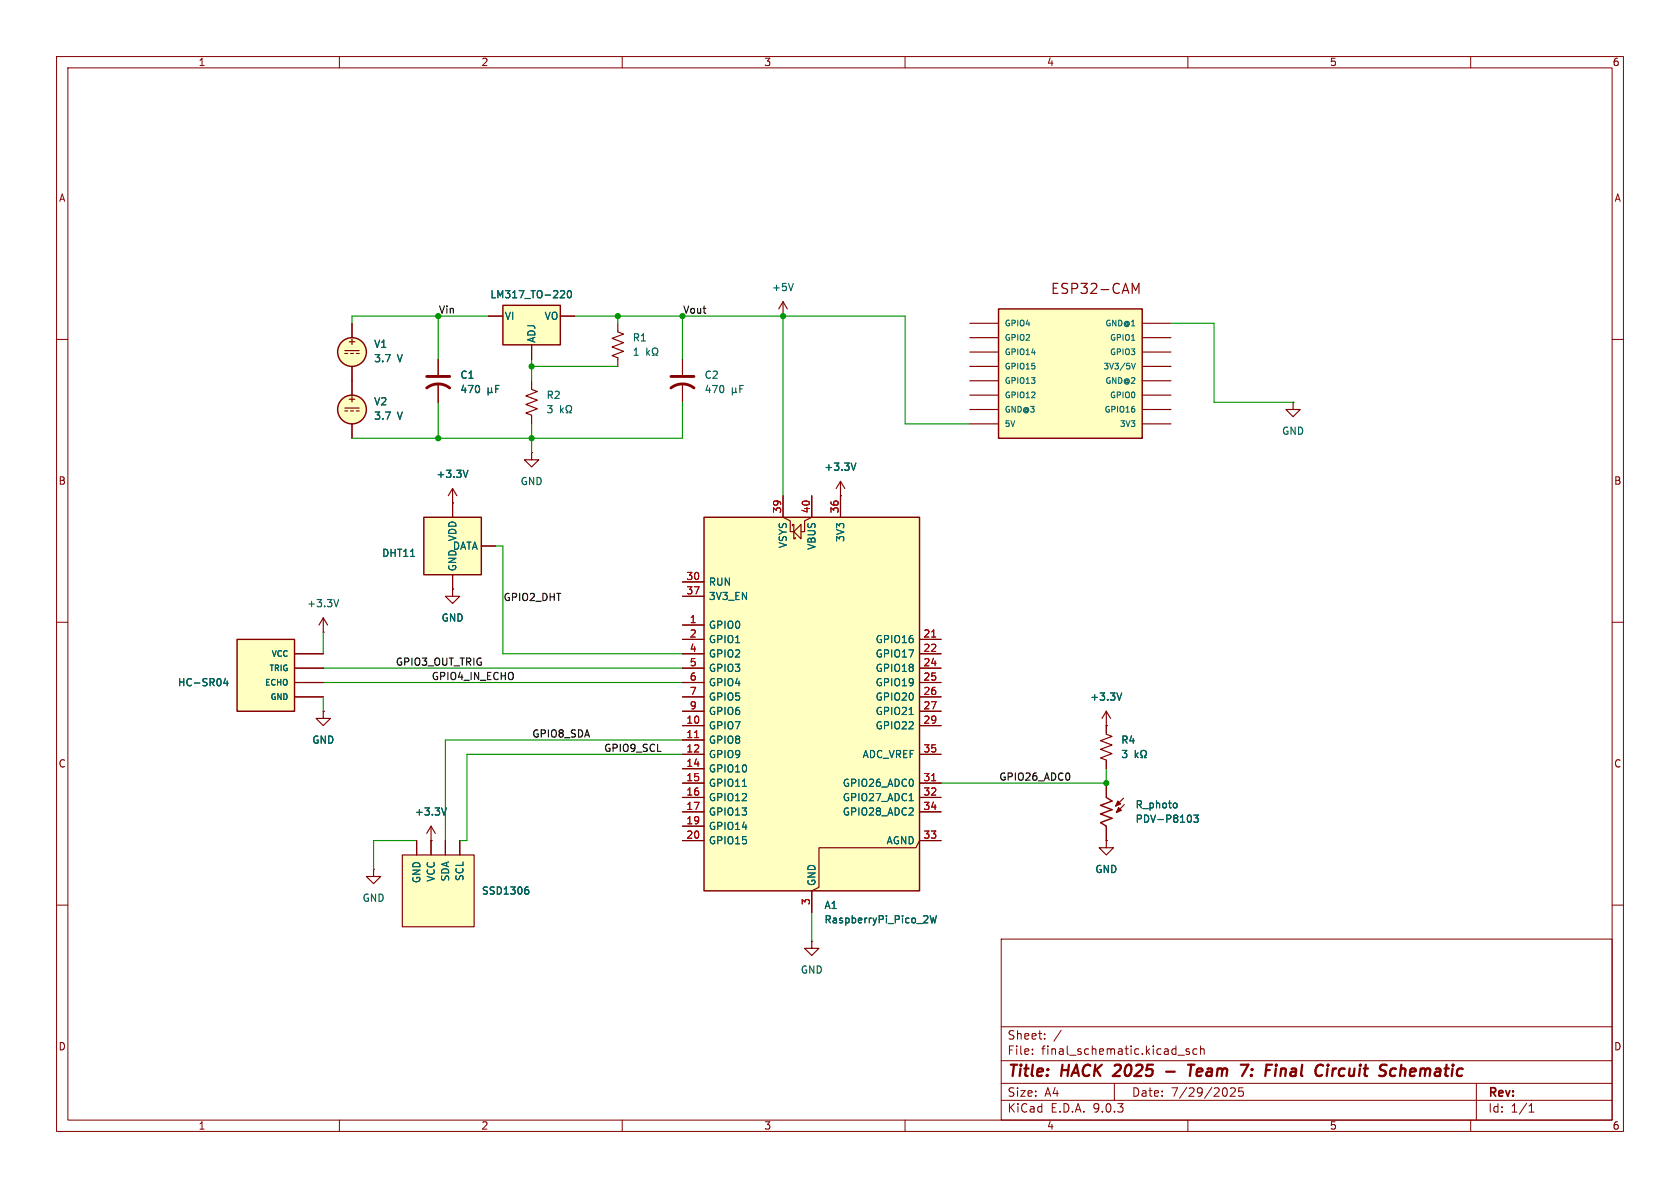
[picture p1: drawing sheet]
<svg xmlns="http://www.w3.org/2000/svg" width="297mm" height="210mm" viewBox="0 0 297 210" stroke-linecap="round" stroke-linejoin="round" font-family="sans-serif">
<g fill="none" stroke="#840000" stroke-width=".18">
<path d="M10 10h277v190h-277zM12 12h273v186h-273zM60 10v2M110 10v2M160 10v2M210 10v2M260 10v2M10 60h2M285 60h2M10 110h2M285 110h2M10 160h2"/>
<path d="M177 166h108v32h-108zM285 160h2M60 198v2M110 198v2M160 198v2M177 194.5h108M177 191.5h108M177 187.5h108M177 181.5h108M182.5 186.3v.1M182.5 185.5v.1M184.7 183.6v.1"/>
<path d="M184.7 182.8v.1M187.6 182.1l-1.3 2M197 191.5v3M208.2 186.5h1.2M210 198v2M210.2 185.5l-.3-.1-.2 .2v.2l.5 .2v.3h-.5M211.6 185.5l-.4-.1-.3 .3v.4l.1 .2h.6M212.2 185.5l.3-.1 .3 .1 .1 .9M212.2 184.9v1.5M216.9 192.6v.9M217.5 192.4l.6-.1 .2 .1 .1 .3-.9 1.1h.9M219.7 192.3h-.7v.7l.2-.1h.5l.1 .3-.1 .5-.2 .1-.5-.1"/>
<path d="M260 198v2M261 191.5v6.5M270.3 196.6h.9M270.3 195.5l.4-.4v1.5"/>
</g>
<g fill="none" stroke="#840000" stroke-width=".4">
<path d="M206.2 189.4h1.5M210 188.2h1.2M210.6 188.2l-.3 2M212.3 188.9l-.6 .1-.2 .9 .3 .3h.4M212.6 189.4l-1 .1M221.2 190l.1 .1-.1 .1M221.2 190l-.1 .1 .1 .1M221.2 190v.2M221.4 189l-.1 .2M221.4 189v.1l-.1 .1M221.4 189l-.1 .1v.1M226.5 188.9l-.2 1.3"/>
<path d="M227.1 188.9l-.6 .2M235.7 188.9l-.2 1.3M236.2 188.9l-.4 .1-.2 .3M236.8 189.3v.7M247.6 189.1a.49 .49 0 0 1 .9 .1l-.2 1M247.7 188.2l-.2 2"/>
</g>
<path d="M94 80v1.3h1.2l-1.2 1.3-1.3-1.3h1.3M94 80h.1M57.1 125.7v1.3h1.3l-1.3 1.3-1.2-1.3h1.2M57.1 125.7h.1" fill="none" stroke="#840000" stroke-width=".2"/>
<path d="M74.9 91.4h10.2v10.2h-10.2z" fill="#ffffc2"/>
<path d="M74.9 91.4h10.2v10.2h-10.2z" fill="none" stroke="#840000" stroke-width=".25"/>
<path d="M80 88.9v2.5M85.1 96.5h2.5M80 101.6v2.5" fill="none" stroke="#840000" stroke-width=".2"/>
<path d="M72.6 98.4h.7" fill="none" stroke="#006464" stroke-width=".2"/>
<path d="M41.9 113h10.2v12.7h-10.2z" fill="#ffffc2"/>
<path d="M41.9 113h10.2v12.7h-10.2z" fill="none" stroke="#840000" stroke-width=".25"/>
<g fill="none" stroke="#840000" stroke-width=".2">
<path d="M77.5 63.5v2.8M77.5 67.8v3.3M228.6 71.1v1.3h1.3l-1.3 1.3-1.3-1.3h1.3M228.6 71.1h.1M80 88.9h.1M80 86.4l-.8 1.2M80 86.4l.8 1.2M80 86.4v2.5M52.1 115.6h5M52.1 118.1h5M57.1 111.8h.1M57.1 109.2l-.7 1.3"/>
<path d="M57.1 109.2l.8 1.3M57.1 109.2v2.6M52.1 120.7h5M52.1 123.2h5"/>
</g>
<path d="M84.7 68.3l.1 .3-.1 .7M86.3 68.6v1.2M86.3 69.2l.2 .2h.2l.2-.2M86.9 69.2l.2 .2M86.9 68.6v.6M87.6 68.7h.4M88.2 68.1h-.6v1.3M81.9 83.1l.4 1.3 .4-1.3M39.9 119.9l-.3 .9h.7M59 106l.4 1.3 .5-1.3M40.2 120.4v.8" fill="none" stroke="#006464" stroke-width=".2"/>
<path d="M75.4 68.6a3.3 3.3 0 0 1 4.1 0M75.4 66.5h4.1" fill="none" stroke="#840000" stroke-width=".51"/>
<path d="M176.5 54.6h25.4v22.9h-25.4z" fill="#ffffc2"/>
<path d="M176.5 54.6h25.4v22.9h-25.4z" fill="none" stroke="#840000" stroke-width=".25"/>
<g fill="none" stroke="#840000" stroke-width=".2">
<path d="M109.2 57.2v1.5l1 .4-2 .7 2 .8-2 .7 2 .8-2 .8 1 .3v1.6M171.4 57.2h5.1M171.4 59.7h5.1M200.2 50.1l.6 1.3 .6-1.3v1.8M201.9 57.2h5.1M201.9 59.7h5.1M171.4 62.2h5.1M171.4 64.8h5.1M171.4 67.3h5.1M171.4 69.9h5.1M171.4 72.4h5.1M171.4 74.9h5.1"/>
<path d="M201.9 62.2h5.1M201.9 64.8h5.1M201.9 67.3h5.1M201.9 69.9h5.1M201.9 72.4h5.1M201.9 74.9h5.1"/>
</g>
<path d="M200 64.2l.4 1 .3-1" fill="none" stroke="#006464" stroke-width=".18"/>
<path d="M114.4 61.5v1.3M114.5 62.3l.3 .5M114.8 62l-.4 .4M115.3 62.8h.3v-.2a.54 .54 0 0 1-.3-.8 .54 .54 0 0 1 .8-.2 .58 .58 0 0 1-.1 1v.2h.3" fill="none" stroke="#006464" stroke-width=".2"/>
<path d="M71.1 151.1h12.7v12.7h-12.7z" fill="#ffffc2"/>
<path d="M66 153.7v1.2h1.3l-1.3 1.3-1.2-1.3h1.2M66 153.7h.1M71.1 151.1h12.7v12.7h-12.7zM73.7 148.6v2.5M76.2 148.6h.1M76.2 146.1v5M76.2 146.1l-.8 1.2M76.2 146.1l.8 1.2M78.7 148.6v2.5M81.3 148.6v2.5" fill="none" stroke="#840000" stroke-width=".2"/>
<path d="M78.1 142.8l.4 1.3 .4-1.3M93 157.3h.2l.3 .2-.1 .4-.4 .2M93.1 156.8h.3" fill="none" stroke="#006464" stroke-width=".2"/>
<path d="M124.5 91.4h38.1v66.1h-38.1z" fill="#ffffc2"/>
<path d="M124.5 91.4h38.1v66.1h-38.1z" fill="none" stroke="#840000" stroke-width=".25"/>
<g fill="none" stroke="#840000" stroke-width=".2">
<path d="M138.4 87.6v3.8l1.3 .7v1.9h.6M140.1 93v-.3h.2v2.6h.3v-.3M140.3 94l1.3-1.3v2.6zM143.5 87.6v3.8l-1.3 .7v1.9h-.6M148.6 87.6h.1M148.6 85.1v6.3M148.6 85.1l-.8 1.3M148.6 85.1l.8 1.3M120.6 102.9h3.9M120.6 105.4h3.9M120.6 110.5h3.9M120.6 113h3.9"/>
<path d="M120.6 115.6h3.9M120.6 118.1h3.9M162.6 113h3.8M162.6 115.6h3.8M162.6 118.1h3.8M120.6 120.7h3.9M120.6 123.2h3.9M120.6 125.7h3.9M120.6 128.3h3.9M120.6 130.8h3.9M120.6 133.4h3.9M120.6 135.9h3.9"/>
<path d="M120.6 138.4h3.9M162.6 120.7h3.8M162.6 123.2h3.8M162.6 125.7h3.8M162.6 128.3h3.8M162.6 133.4h3.8M162.6 138.4h3.8M120.6 141h3.9M120.6 143.5h3.9M120.6 146.1h3.9M120.6 148.6h3.9M162.6 141h3.8"/>
<path d="M162.6 143.5h3.8M166.4 148.6h-3.8l-.7 1.3h-17.1v6.9l-1.3 .7v3.8"/>
</g>
<path d="M164.7 112.6h.7M122.8 130.4h.7M164.7 138h.7" fill="none" stroke="#a90000" stroke-width=".18"/>
<path d="M131.2 139h.8M160.7 126.3h.8M160.7 141.5h.8" fill="none" stroke="#006464" stroke-width=".18"/>
<path d="M150.5 81.9l.4 1.2 .4-1.2M163.2 163.1h.8M164 162v.4M164.5 161.9l.3 1.2 .2-.9 .2 .9 .3-1.2" fill="none" stroke="#006464" stroke-width=".2"/>
<path d="M88.9 54h10.2v7h-10.2z" fill="#ffffc2"/>
<g fill="none" stroke="#840000" stroke-width=".25">
<path d="M88.9 54h10.2v7h-10.2zM195.6 141l1 .6-2 .8 2 .7-2 .8 2 .8-2 .7 1 .7"/>
<circle cx="62.2" cy="62.2" r="2.54"/>
<circle cx="62.2" cy="72.4" r="2.54"/>
</g>
<g fill="none" stroke="#840000" stroke-width=".2">
<path d="M62.2 57.2v2.5M86.4 55.9h2.5M99.1 55.9h2.5M138.4 55.9h.1M138.4 53.3l-.7 1.3M138.4 53.3l.8 1.3M138.4 53.3v2.6M61 62h2.5M61 62.5h.5M61 72.1h2.5M61 72.6h.5M62 62.5h.5"/>
<path d="M62 72.6h.5M62.2 64.8v5.1M62.2 74.9v2.6M63 62.5h.5M63 72.6h.5M77.5 63.5v2.8M77.5 67.8v3.3M94 67.3v1.5l1 .4-2 .8 2 .7-2 .8 2 .8-2 .7 1 .4v1.5M94 61v2.5M120.6 63.5v2.8M120.6 67.8v3.3M80 88.9h.1"/>
<path d="M80 88.9v2.5M85.1 96.5h2.5M138.4 87.6v3.8M143.5 87.6v3.8M148.6 87.6h.1M148.6 87.6v3.8M52.1 115.6h5M52.1 118.1h5M80 104.1v1.3h1.3l-1.3 1.3-1.3-1.3h1.3M80 104.1h.1M80 101.6v2.5M120.6 115.6h3.9"/>
<path d="M120.6 118.1h3.9M120.6 102.9h3.9M120.6 105.4h3.9M120.6 110.5h3.9M120.6 113h3.9M162.6 115.6h3.8M162.6 118.1h3.8M162.6 113h3.8M52.1 120.7h5M52.1 123.2h5M57.1 125.7h.1M120.6 120.7h3.9"/>
<path d="M120.6 123.2h3.9M120.6 125.7h3.9M120.6 128.3h3.9M120.6 130.8h3.9M120.6 133.4h3.9M120.6 135.9h3.9M120.6 138.4h3.9M162.6 120.7h3.8M162.6 123.2h3.8M162.6 125.7h3.8M162.6 128.3h3.8M162.6 133.4h3.8"/>
<path d="M162.6 138.4h3.8M195.6 125.7v4.1l1 .4-2 .7 2 .8-2 .8 2 .7-2 .8 1 .4v1.5M195.6 128.3h.1M195.6 138.4v2.6M195.6 125.7l-.8 1.3M195.6 125.7l.7 1.3M73.7 148.6v2.5M76.2 148.6h.1M76.2 148.6v2.5M78.7 148.6v2.5M81.3 148.6v2.5M120.6 141h3.9"/>
<path d="M120.6 143.5h3.9M120.6 146.1h3.9M120.6 148.6h3.9M143.5 157.5v3.8M162.6 141h3.8M162.6 143.5h3.8M162.6 148.6h3.8M195.6 148.6v1.3h1.2l-1.2 1.2-1.3-1.2h1.3M195.6 148.6h.1M195.6 146.1v2.5M198.6 141.1l-1.4 1.4M198.8 142.2l-1.4 1.4"/>
<path d="M143.5 166.4v1.2h1.3l-1.3 1.3-1.3-1.3h1.3M143.5 166.4h.1"/>
</g>
<g fill="none" stroke="#006464" stroke-width=".2">
<path d="M99.3 51.4h.4l.1 .3-.8 .9h.8M100.5 51.4h.1a.68 .68 0 0 1 .4 .6 .68 .68 0 0 1-.4 .6 .84 .84 0 0 1-.1-1.2zM140.2 50.1l-.4 1.3M68.1 62.7h.9l-.6 1.2M68.1 72.8h.9l-.6 1.3M84.7 68.3l.1 .3-.1 .7M86.3 69.2l.2 .2h.2l.2-.2M86.3 68.6v1.2M86.9 69.2l.2 .2M86.9 68.6v.6M87.6 68.7h.4M88.2 68.1h-.6v1.3"/>
<path d="M99.1 71.7v1.3M99.2 72.5l.4 .5M99.6 72.1l-.5 .5M100.1 73h.3v-.3a.54 .54 0 0 1-.3-.7 .54 .54 0 0 1 .8-.2 .58 .58 0 0 1-.2 .9v.3h.3M127.8 68.3l.2 .3-.2 .7M129.5 68.6v1.2M129.5 69.2l.2 .2h.2l.2-.2M130.1 69.2l.2 .2M130.1 68.6v.6M130.8 68.7h.4M131.4 68.1h-.6v1.3M72.6 98.4h.7"/>
<path d="M81.9 83.1l.4 1.3 .4-1.3M150.5 81.9l.4 1.2 .4-1.2M39.9 119.9l-.3 .9h.7M40.2 120.4v.8M197.5 122.5l.4 1.3 .4-1.3M200.7 132.7v1.2M200.8 133.4l.4 .5M201.2 133.1l-.5 .5M201.7 133.9h.3v-.2a.54 .54 0 0 1-.3-.8 .54 .54 0 0 1 .8-.2 .58 .58 0 0 1-.2 1v.2h.3M78.1 142.8l.4 1.3 .4-1.3M93 157.3h.2l.3 .2-.1 .4-.4 .2M93.1 156.8h.3"/>
<path d="M207.7 142h.3l.1 .2-.1 .5-.3 .1M210.4 144.1l.2 .5-.2 .7M211.1 144.1h.7l-.4 .5 .4 .1v.5l-.2 .2-.5-.2M163.2 163.1h.8M164 162v.4M164.5 161.9l.3 1.2 .2-.9 .2 .9 .3-1.2"/>
</g>
<path d="M118.6 68.6a3.3 3.3 0 0 1 4.1 0M118.6 66.5h4.1" fill="none" stroke="#840000" stroke-width=".51"/>
<g fill="#ffffc2" stroke="#ffffc2" stroke-width=".18">
<circle cx="62.2" cy="62.2" r="2.54"/>
<circle cx="62.2" cy="72.4" r="2.54"/>
</g>
<g fill="#840000" stroke="#840000" stroke-width=".2">
<path d="M197.6 141.6l.5 .5-.9 .4z"/>
<path d="M197.7 142.7l.5 .6-.8 .3z"/>
</g>
<g fill="none" stroke="#009600" stroke-width=".2">
<path d="M77.5 55.9v7.6M86.4 55.9h-24.2v1.3M101.6 55.9h58.4v19h11.4M109.2 55.9v1.3M120.6 55.9v7.6M138.4 55.9v31.7M207 57.2h7.6v13.9h14M77.5 71.1v6.4M94 63.5v3.8M94 74.9v5.1M94 64.8h15.2M120.6 71.1v6.4h-58.4"/>
<path d="M87.6 96.5h1.3v19.1h31.7M57.1 111.8v3.8M57.1 118.1h63.5M57.1 123.2v2.5M57.1 120.7h63.5M120.6 133.4h-38.1v15.2h-1.2M120.6 130.8h-41.9v17.8M195.6 135.9v2.5h-29.2M73.7 148.6h-7.7v5.1M143.5 161.3v5.1"/>
</g>
<path d="M164.7 112.6h.7M122.8 130.4h.7M164.7 138h.7" fill="none" stroke="#a90000" stroke-width=".18"/>
<path d="M131.2 139h.8M160.7 126.3h.8M160.7 141.5h.8" fill="none" stroke="#006464" stroke-width=".18"/>
<g fill="#009600" stroke="#009600" stroke-width=".18">
<circle cx="94" cy="77.5" r=".46"/>
<circle cx="77.5" cy="77.5" r=".46"/>
<circle cx="109.2" cy="55.9" r=".46"/>
<circle cx="94" cy="64.8" r=".46"/>
<circle cx="77.5" cy="55.9" r=".46"/>
<circle cx="195.6" cy="138.4" r=".46"/>
<circle cx="120.6" cy="55.9" r=".46"/>
<circle cx="138.4" cy="55.9" r=".46"/>
</g>
<g font-size="2.8" fill="#840000">
<text x="178" y="190.9">Title:</text>
<text x="187.7" y="190.9">HACK 2025</text>
<text x="212.5" y="190.9">Team</text>
<text x="222.6" y="190.9">7:</text>
<text x="227.8" y="190.9">Final</text>
<text x="237.4" y="190.9">Circuit</text>
<text x="249.5" y="190.9">Schematic</text>
</g>
<text font-size="2.5" fill="#840000" x="185.6" y="52.2">ESP32-CAM</text>
<g font-size="2.1" fill="#840000">
<text x="178" y="184">Sheet:</text>
<text x="178" y="186.7">File:</text>
<text x="184.1" y="186.7">final_schematic.kicad_sch</text>
<text x="178" y="196.9">KiCad</text>
<text x="178" y="194.1">Size:</text>
<text x="184.7" y="194.1">A4</text>
<text x="185.7" y="196.9">E.D.A.</text>
<text x="193.3" y="196.9">9.0.3</text>
<text x="200" y="194.1">Date:</text>
<text x="207" y="194.1">7/29/2025</text>
<text x="263" y="194.3">Rev:</text>
<text x="263" y="196.9">Id:</text>
<text x="267.1" y="196.9">1/1</text>
</g>
<g font-size="1.8" fill="#840000">
<text x="35" y="11.9">1</text>
<text x="85" y="11.9">2</text>
<text x="135" y="11.9">3</text>
<text x="185" y="11.9">4</text>
<text x="235" y="11.9">5</text>
<text x="285" y="11.9">6</text>
<text x="10.3" y="35.9">A</text>
<text x="285.3" y="35.9">A</text>
<text x="61.3" y="61.3">+</text>
<text x="61.3" y="71.4">+</text>
<text x="10.3" y="85.9">B</text>
<text x="285.3" y="85.9">B</text>
<text x="10.3" y="135.9">C</text>
<text x="285.3" y="135.9">C</text>
<text x="10.3" y="185.9">D</text>
<text x="285.3" y="185.9">D</text>
<text x="35" y="199.9">1</text>
<text x="85" y="199.9">2</text>
<text x="135" y="199.9">3</text>
<text x="185" y="199.9">4</text>
<text x="235" y="199.9">5</text>
<text x="285" y="199.9">6</text>
</g>
<g font-size="1.8" fill="#006464">
<text x="86.5" y="53">LM317_TO-220</text>
<text x="136.3" y="51.7">+5V</text>
<text x="89.2" y="56.7">VI</text>
<text x="96.2" y="56.7">VO</text>
<text x="66" y="61.8">V1</text>
<text x="66" y="64.3">3.7</text>
<text x="70.3" y="64.3">V</text>
<text x="94.8" y="60.7" transform="rotate(-90 94.8 60.7)">ADJ</text>
<text x="111.7" y="60.6">R1</text>
<text x="111.7" y="63.2">1</text>
<text x="66" y="71.9">V2</text>
<text x="81.2" y="67.2">C1</text>
<text x="81.2" y="69.8">470</text>
<text x="96.5" y="70.8">R2</text>
<text x="124.4" y="67.2">C2</text>
<text x="124.4" y="69.8">470</text>
<text x="66" y="74.5">3.7</text>
<text x="70.3" y="74.5">V</text>
<text x="96.5" y="73.3">3</text>
<text x="226.5" y="77.1">GND</text>
<text x="145.6" y="83.5">+3.3V</text>
<text x="77" y="84.8">+3.3V</text>
<text x="91.9" y="86">GND</text>
<text x="80.9" y="95.8" transform="rotate(-90 80.9 95.8)">VDD</text>
<text x="149.5" y="95.9" transform="rotate(-90 149.5 95.9)">3V3</text>
<text x="67.4" y="98.7">DHT11</text>
<text x="80" y="97.4">DATA</text>
<text x="80.9" y="101.1" transform="rotate(-90 80.9 101.1)">GND</text>
<text x="139.3" y="97" transform="rotate(-90 139.3 97)">VSYS</text>
<text x="144.4" y="97.3" transform="rotate(-90 144.4 97.3)">VBUS</text>
<text x="54.1" y="107.6">+3.3V</text>
<text x="125.2" y="103.7">RUN</text>
<text x="125.2" y="106.3">3V3_EN</text>
<text x="77.9" y="110.2">GND</text>
<text x="125.2" y="111.4">GPIO0</text>
<text x="125.2" y="113.9">GPIO1</text>
<text x="154.7" y="113.9">GPIO16</text>
<text x="125.2" y="116.4">GPIO2</text>
<text x="125.2" y="119">GPIO3</text>
<text x="154.7" y="116.4">GPIO17</text>
<text x="154.7" y="119">GPIO18</text>
<text x="31.3" y="121.6">HC-SR04</text>
<text x="125.2" y="121.5">GPIO4</text>
<text x="125.2" y="124.1">GPIO5</text>
<text x="154.7" y="121.5">GPIO19</text>
<text x="154.7" y="124.1">GPIO20</text>
<text x="192.6" y="124.1">+3.3V</text>
<text x="55" y="131.7">GND</text>
<text x="125.2" y="126.6">GPIO6</text>
<text x="125.2" y="129.1">GPIO7</text>
<text x="125.2" y="131.7">GPIO8</text>
<text x="154.7" y="126.6">GPIO21</text>
<text x="154.7" y="129.1">GPIO22</text>
<text x="198.1" y="131.7">R4</text>
<text x="125.2" y="134.2">GPIO9</text>
<text x="125.2" y="136.8">GPIO10</text>
<text x="152.4" y="134.2">ADC_VREF</text>
<text x="198.1" y="134.3">3</text>
<text x="125.2" y="139.3">GPIO11</text>
<text x="125.2" y="141.8">GPIO12</text>
<text x="148.9" y="139.3">GPIO26_ADC0</text>
<text x="148.9" y="141.8">GPIO27_ADC1</text>
<text x="200.6" y="143.2">R_photo</text>
<text x="73.2" y="144.4">+3.3V</text>
<text x="125.2" y="144.4">GPIO13</text>
<text x="125.2" y="146.9">GPIO14</text>
<text x="125.2" y="149.5">GPIO15</text>
<text x="148.9" y="144.4">GPIO28_ADC2</text>
<text x="156.6" y="149.5">AGND</text>
<text x="200.6" y="145.7">PDV-P8103</text>
<text x="77.1" y="156" transform="rotate(-90 77.1 156)">VCC</text>
<text x="79.6" y="155.9" transform="rotate(-90 79.6 155.9)">SDA</text>
<text x="82.1" y="155.9" transform="rotate(-90 82.1 155.9)">SCL</text>
<text x="193.5" y="154.6">GND</text>
<text x="63.9" y="159.7">GND</text>
<text x="74.5" y="156.2" transform="rotate(-90 74.5 156.2)">GND</text>
<text x="85" y="158.4">SSD1306</text>
<text x="144.4" y="156.7" transform="rotate(-90 144.4 156.7)">GND</text>
<text x="145.6" y="161">A1</text>
<text x="145.6" y="163.5">RaspberryPi_Pico_2W</text>
<text x="141.4" y="172.4">GND</text>
</g>
<g font-size="1.8" fill="#0f0f0f">
<text x="77.5" y="55.5">Vin</text>
<text x="120.6" y="55.5">Vout</text>
<text x="88.9" y="106.3">GPIO2_DHT</text>
<text x="69.8" y="117.8">GPIO3_OUT_TRIG</text>
<text x="76.2" y="120.3">GPIO4_IN_ECHO</text>
<text x="94" y="130.5">GPIO8_SDA</text>
<text x="106.7" y="133">GPIO9_SCL</text>
<text x="176.5" y="138.1">GPIO26_ADC0</text>
</g>
<g font-size="1.8" fill="#a90000">
<text x="138.2" y="90.8" transform="rotate(-90 138.2 90.8)">39</text>
<text x="143.3" y="90.8" transform="rotate(-90 143.3 90.8)">40</text>
<text x="148.3" y="90.8" transform="rotate(-90 148.3 90.8)">36</text>
<text x="121.2" y="102.6">30</text>
<text x="121.2" y="105.2">37</text>
<text x="121.8" y="110.2">1</text>
<text x="121.8" y="112.8">2</text>
<text x="163.2" y="112.8">21</text>
<text x="121.8" y="115.3">4</text>
<text x="121.8" y="117.9">5</text>
<text x="163.2" y="115.3">22</text>
<text x="163.2" y="117.9">24</text>
<text x="121.8" y="120.4">6</text>
<text x="121.8" y="122.9">7</text>
<text x="121.8" y="125.5">9</text>
<text x="163.2" y="120.4">25</text>
<text x="163.2" y="122.9">26</text>
<text x="163.2" y="125.5">27</text>
<text x="121.2" y="128">10</text>
<text x="121.2" y="130.6">11</text>
<text x="163.2" y="128">29</text>
<text x="121.2" y="133.1">12</text>
<text x="121.2" y="135.6">14</text>
<text x="163.2" y="133.1">35</text>
<text x="121.2" y="138.2">15</text>
<text x="121.2" y="140.7">16</text>
<text x="121.2" y="143.3">17</text>
<text x="163.2" y="138.2">31</text>
<text x="163.2" y="140.7">32</text>
<text x="163.2" y="143.3">34</text>
<text x="121.2" y="145.8">19</text>
<text x="121.2" y="148.3">20</text>
<text x="163.2" y="148.3">33</text>
<text x="143.3" y="160.1" transform="rotate(-90 143.3 160.1)">3</text>
</g>
<g font-size="1.4" fill="#006464">
<text x="177.5" y="57.9">GPIO4</text>
<text x="195.3" y="57.9">GND@1</text>
<text x="177.5" y="60.4">GPIO2</text>
<text x="177.5" y="63">GPIO14</text>
<text x="177.5" y="65.5">GPIO15</text>
<text x="195" y="65.5">3V3/5V</text>
<text x="196.1" y="60.4">GPIO1</text>
<text x="196.1" y="63">GPIO3</text>
<text x="177.5" y="68">GPIO13</text>
<text x="177.5" y="70.6">GPIO12</text>
<text x="195.3" y="68">GND@2</text>
<text x="196.1" y="70.6">GPIO0</text>
<text x="177.5" y="73.1">GND@3</text>
<text x="177.5" y="75.7">5V</text>
<text x="195.1" y="73.1">GPIO16</text>
<text x="197.9" y="75.7">3V3</text>
<text x="47.5" y="118.8">TRIG</text>
<text x="47.9" y="116.3">VCC</text>
<text x="46.7" y="121.4">ECHO</text>
<text x="47.7" y="123.9">GND</text>
</g>
</svg>
